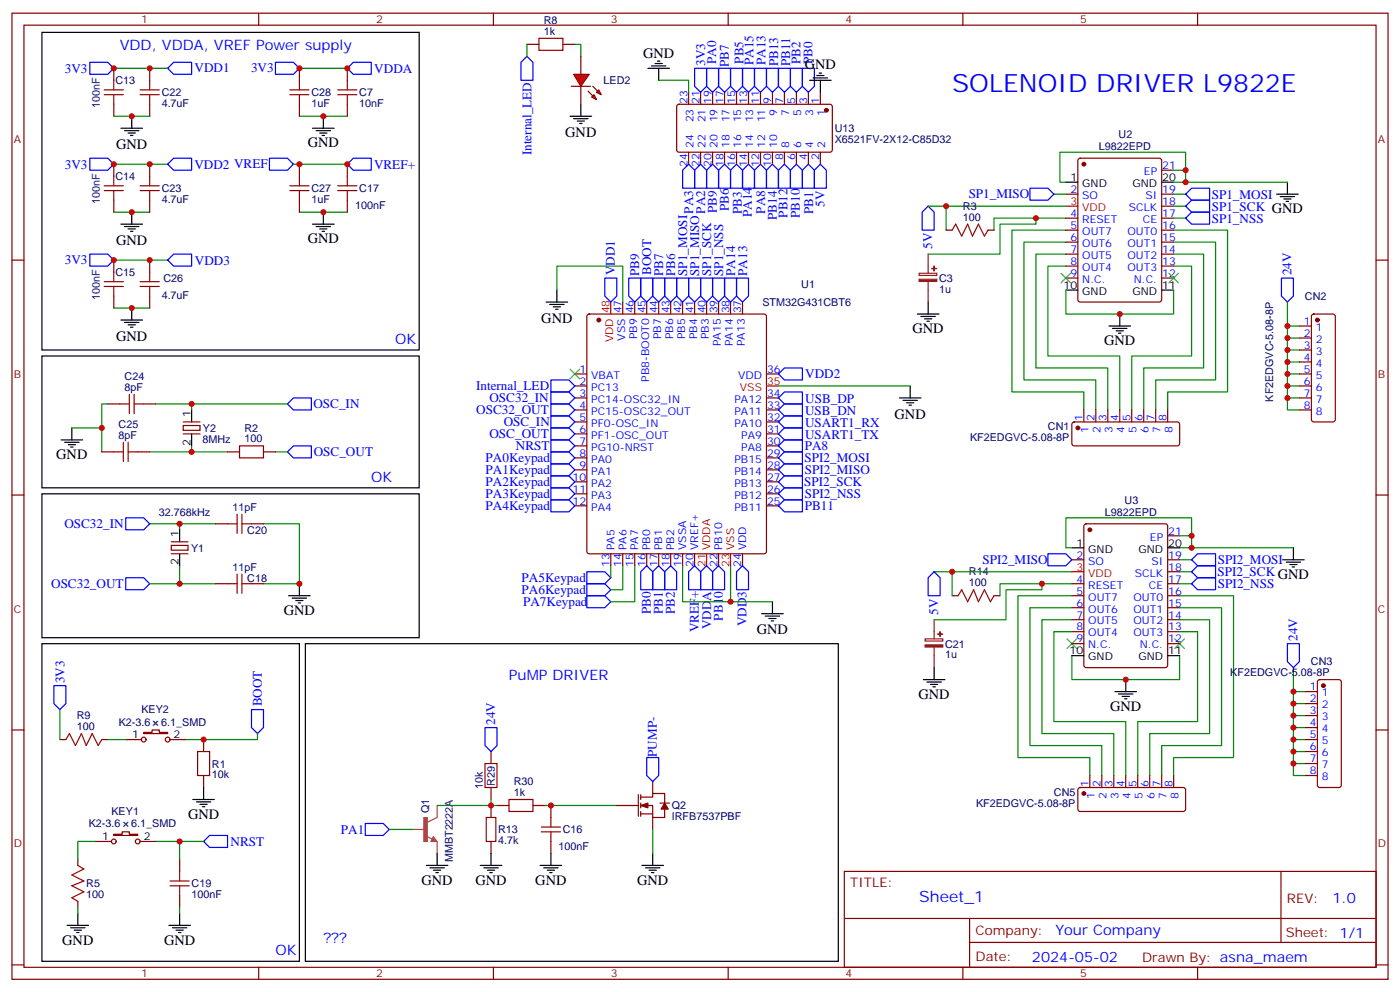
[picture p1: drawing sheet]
<svg xmlns="http://www.w3.org/2000/svg" width="412mm" height="292mm" viewBox="0 0 412 292" stroke-linecap="round" stroke-linejoin="round" font-family="sans-serif">
<g fill="none" stroke="#870000" stroke-width=".35">
<path d="M3.5 3.9h405.4v284.3h-405.4zM7.1 7.4h398.2v277.3h-398.2zM76.2 3.9v3.5M145.3 3.9v3.5M214.5 3.9v3.5M283.6 3.9v3.5M352.8 3.9v3.5M3.5 76.6h3.6M405.3 76.6h3.6M173.1 92.6l.5-.2h51.5l.5 .2 .2 .5v69.2l-.3 .5-.4 .2h-51.5l-.5-.3-.2-.4v-69.2zM183.4 88.9v3.5M187 88.9v3.5"/>
<path d="M190.5 88.9v3.5M194 88.9v3.5M197.6 88.9v3.5M201.1 88.9v3.5M204.6 88.9v3.5M208.1 88.9v3.5M211.7 88.9v3.5M215.2 88.9v3.5M218.7 88.9v3.5M169.3 110.1h3.6M169.3 113.6h3.6M169.3 117.1h3.6"/>
<path d="M225.8 110.1h3.5M225.8 117.1h3.5M169.3 120.6h3.6M169.3 124.2h3.6M169.3 127.7h3.6M169.3 131.2h3.6M169.3 134.8h3.6M169.3 138.3h3.6M225.8 120.6h3.5M225.8 124.2h3.5M225.8 127.7h3.5M225.8 131.2h3.5"/>
<path d="M225.8 134.8h3.5M225.8 138.3h3.5M3.5 145.7h3.6M169.3 141.8h3.6M169.3 145.3h3.6M169.3 148.9h3.6M225.8 141.8h3.5M225.8 145.3h3.5M225.8 148.9h3.5M405.3 145.7h3.6M179.9 163v3.5M183.4 163v3.5"/>
<path d="M187 163v3.5M190.5 163v3.5M194 163v3.5M197.6 163v3.5M201.1 163v3.5M204.6 163v3.5M211.7 163v3.5M218.7 163v3.5M3.5 214.8h3.6M60 217.7v3.5M405.3 214.8h3.6M60 228.2v3.6"/>
<path d="M52.9 252.9v3.6M248.7 256.5h156.6v28.2h-156.6zM377.3 256.5v20.9M52.9 263.5v3.6M248.7 270.3h156.5M285.6 277.4h119.6M285.6 270.3v14.1M3.5 284h3.6M76.2 284.7v3.5M145.3 284.7v3.5M214.5 284.7v3.5M283.6 284.7v3.5"/>
<path d="M352.8 284.7v3.5M405.3 284h3.6"/>
</g>
<circle cx="176.4" cy="94.2" r=".53" fill="#870000" stroke="#870000" stroke-width=".35"/>
<path d="M179.9 88.9v3.5M225.8 113.6h3.5M208.1 163v3.5M215.2 163v3.5" fill="none" stroke="#f00" stroke-width=".35"/>
<path d="M178.2 81.8h3.5v5.3l-1.8 1.8-1.7-1.8zM15.9 201.8h3.5v5.3l-1.8 1.7-1.7-1.7zM74.1 208.8h3.5v5.3l-1.8 1.8-1.7-1.8zM61.7 245.9h5.3v3.5h-5.3l-1.7-1.8z" fill="none" stroke="#00f" stroke-width=".35"/>
<g fill="none" stroke="#000" stroke-width=".35">
<path d="M92.1 66h6.3M93.1 66.7h4.3M94.2 67.4h2.1M94.9 68.1h.7M95.2 62.4v3.6M56.8 235.3h6.3M57.9 236h4.2M58.9 236.7h2.1M59.6 237.4h.7M60 231.8v3.5M19.8 272.3h6.3M20.8 273h4.2"/>
<path d="M21.9 273.8h2.1M22.6 274.5h.7M22.9 268.8v3.5M49.7 272.3h6.4M50.8 273h4.2M51.9 273.8h2.1M52.6 274.5h.7M52.9 268.8v3.5"/>
</g>
<path d="M88.2 48.3h14.1M45.9 247.6h7v5.3M52.9 267.1v1.7" fill="none" stroke="#008700" stroke-width=".35"/>
<path d="M58.2 221.2h3.5v7h-3.5zM50.1 259.3h5.6M52.9 256.5v2.8M50.1 260.7h5.6M52.9 260.7v2.8" fill="none" stroke="#a10000" stroke-width=".35"/>
<g fill="#f00" stroke="#870000" stroke-width=".35">
<path d="M169 21.9h4.6l-2.5 3.5z"/>
<path d="M168.3 25.4h5.6z"/>
</g>
<g fill="#870000" stroke="#870000" stroke-width=".35">
<path d="M174.6 25.4l1.4 1.4z"/>
<path d="M173.2 26.8l1.4 1.4z"/>
</g>
<g fill="#f00" stroke="#870000" stroke-width=".35">
<path d="M175.7 27.2l.7-.7 .7 1.4z"/>
<path d="M175 27.9l.7 1.4-1.4-.7z"/>
</g>
<g fill="none" stroke="#870000" stroke-width=".35">
<path d="M155.2 13.1h3.5M165.8 13.1h3.5M171.1 16.6v5.3M33.5 20.1v3.5M33.5 30.7v3.5M44.1 20.1v3.5M44.1 30.7v3.5M88.2 20.1v3.5M88.2 30.7v3.5M102.3 20.1v3.5M102.3 30.7v3.5M171.1 25.4v5.3"/>
<path d="M199.6 30.9l.4-.2h44.7l.5 .7-.1 13-.6 .4-44.7-.1-.5-.6v-12.7zM202.8 27.2v3.5M206.4 27.2v3.5M209.9 27.2v3.5M213.4 27.2v3.5M217 27.2v3.5M220.5 27.2v3.5M224 27.2v3.5M227.5 27.2v3.5M231.1 27.2v3.5M234.6 27.2v3.5M238.1 27.2v3.5"/>
<path d="M241.7 27.2v3.5M33.5 48.3v3.6M33.5 58.9v3.5M44.1 48.3v3.6M44.1 58.9v3.5M88.2 48.3v3.6M88.2 58.9v3.5M102.3 48.3v3.6M102.3 58.9v3.5M202.8 44.8v3.5M206.4 44.8v3.5M209.9 44.8v3.5"/>
<path d="M213.4 44.8v3.5M217 44.8v3.5M220.5 44.8v3.5M224 44.8v3.5M227.5 44.8v3.5M231.1 44.8v3.5M234.6 44.8v3.5M238.1 44.8v3.5M241.7 44.8v3.5M314 57.1h3.5M317.7 46.8l.5-.2h23.3l.6 .4 .1 41.2-.5 .6-23.5 .1-.6-.5-.1-41.1zM342.2 57.1h3.5"/>
<path d="M342.2 50.1h3.5M33.5 76.6v3.5M44.1 76.6v3.5M278.7 67.7h1.8M291 67.7h1.8M314 64.2h3.5M314 67.7h3.5M314 71.3h3.5M314 74.8h3.5M314 78.3h3.5M342.2 64.2h3.5M342.2 67.7h3.5"/>
<path d="M342.2 71.3h3.5M342.2 74.8h3.5M342.2 78.3h3.5M342.2 60.7h3.5M33.5 87.1v3.6M44.1 87.1v3.6M314 81.8h3.5M342.2 81.8h3.5M382.8 96h3.5M382.8 99.5h3.5M386.5 92.6l.5-.2h5.6l.5 .2 .2 .5v30.4l-.2 .5-.5 .2h-5.6l-.5-.3-.2-.4v-30.4zM31.7 118.9h3.6"/>
<path d="M42.3 118.9h3.6M382.8 103h3.5M382.8 106.5h3.5M382.8 110.1h3.5M382.8 113.6h3.5M382.8 117.1h3.5M30 133h3.5M40.6 133h3.5M54 125.2h4.9v1.4h-4.9zM67 133h3.6M77.6 133h3.5M316 124.4l.4-.2h30.4l.5 .2 .2 .5v5.6l-.2 .5-.5 .2h-30.4l-.5-.2-.2-.5v-5.6z"/>
<path d="M319.3 120.6v3.6M322.8 120.6v3.6M326.3 120.6v3.6M329.8 120.6v3.6M333.4 120.6v3.6M336.9 120.6v3.6M340.4 120.6v3.6M344 120.6v3.6M382.8 120.6h3.5M63.5 154.2h3.5M74.1 154.2h3.5M319.5 154.4l.5-.2h23.3l.6 .4 .1 41.2-.5 .6-23.5 .1-.7-.5v-41.1z"/>
<path d="M344 157.7h3.5M50.4 160.5h5v1.4h-5zM63.5 171.8h3.5M74.1 171.8h3.5M280.5 175.3h1.7M292.8 175.3h1.8M315.7 171.8h3.6M315.7 175.3h3.6M315.7 164.7h3.6M315.7 178.9h3.6M344 171.8h3.5M344 175.3h3.5"/>
<path d="M344 164.7h3.5M344 178.9h3.5M344 168.3h3.5M315.7 182.4h3.6M315.7 185.9h3.6M315.7 189.4h3.6M344 182.4h3.5M344 185.9h3.5M344 189.4h3.5M17.6 217.7h1.8M30 217.7h1.7M37 217.7h4.6"/>
<path d="M42.3 215.5h2.5v-.7h2.1v.7h2.5v.4h-7.1zM50.1 217.7h4.6M384.5 217.7h3.6M384.5 203.6h3.6M384.5 207.1h3.6M384.5 210.6h3.6M384.5 214.1h3.6M388.3 200.2l.5-.2h5.6l.5 .2 .2 .5v30.4l-.2 .5-.5 .2h-5.6l-.5-.3-.2-.4v-30.4zM144.6 221.2v3.5M144.6 231.8v3.5M144.6 237.1v3.5M146.4 237.1h3.5"/>
<path d="M157 237.1h3.5M162.3 237.1v3.5M181.7 237.1h6.3M188 233.9v6.3M188.7 237.1h3.6v3.5h3.5v-2.5M188.7 234.6h3.6v-1.1h3.5v2.9M188.7 233.9v1.4M188.7 236.4v1.4M188.7 238.8v1.4M188.7 239.5h3.6M192.3 230v3.5M194.4 236.4h2.8"/>
<path d="M317.7 232l.5-.2h30.3l.5 .2 .2 .5v5.6l-.2 .5-.5 .2h-30.3l-.5-.2-.2-.5v-5.6zM321 228.2v3.6M324.6 228.2v3.6M328.1 228.2v3.6M331.6 228.2v3.6M335.1 228.2v3.6M338.7 228.2v3.6M342.2 228.2v3.6M345.7 228.2v3.6M384.5 221.2h3.6M384.5 224.7h3.6M384.5 228.2h3.6"/>
<path d="M22.9 252.9v1.8M28.2 247.6h4.6M33.5 245.5h2.5v-.7h2.1v.7h2.5v.4h-7.1zM41.3 247.6h4.6M144.6 247.6v3.6M162.3 247.6v3.6M192.3 240.6v3.5M22.9 265.3v1.8"/>
<circle cx="42.3" cy="217.7" r=".71"/>
<circle cx="49.4" cy="217.7" r=".71"/>
<circle cx="33.5" cy="247.6" r=".71"/>
<circle cx="40.6" cy="247.6" r=".71"/>
</g>
<g fill="none" stroke="#00f" stroke-width=".35">
<path d="M26.5 18.3h5.2l1.8 1.8-1.8 1.8h-5.2zM81.1 18.3h5.3l1.8 1.8-1.8 1.8h-5.3zM155.2 16.6l1.8 1.7v5.3h-3.5v-5.3zM49.4 20.1l1.8-1.8h5.2v3.6h-5.2zM102.3 20.1l1.8-1.8h5.3v3.6h-5.3zM204.6 20.1h3.5v5.3l-1.7 1.8-1.8-1.8zM208.1 20.1h3.6v5.3l-1.8 1.8-1.8-1.8zM211.7 20.1h3.5v5.3l-1.8 1.8-1.7-1.8zM215.2 20.1h3.5v5.3l-1.7 1.8-1.8-1.8zM218.7 20.1h3.5v5.3l-1.7 1.8-1.8-1.8zM222.2 20.1h3.6v5.3l-1.8 1.8-1.8-1.8zM225.8 20.1h3.5v5.3l-1.8 1.8-1.7-1.8z"/>
<path d="M229.3 20.1h3.5v5.3l-1.7 1.8-1.8-1.8zM232.8 20.1h3.6v5.3l-1.8 1.8-1.8-1.8zM236.4 20.1h3.5v5.3l-1.8 1.8-1.7-1.8zM26.5 46.6h5.2l1.8 1.7-1.8 1.8h-5.2zM49.4 48.3l1.8-1.7h5.2v3.5h-5.2zM79.4 46.6h5.3l1.7 1.7-1.7 1.8h-5.3zM102.3 48.3l1.8-1.7h5.3v3.5h-5.3zM202.8 48.3l1.8 1.8v5.3h-3.5v-5.3zM206.4 48.3l1.7 1.8v5.3h-3.5v-5.3zM208.1 50.1l1.8-1.8 1.8 1.8v5.3h-3.6zM213.4 48.3l1.8 1.8v5.3h-3.5v-5.3zM217 48.3l1.7 1.8v5.3h-3.5v-5.3z"/>
<path d="M220.5 48.3l1.7 1.8v5.3h-3.5v-5.3zM224 48.3l1.8 1.8v5.3h-3.6v-5.3zM227.5 48.3l1.8 1.8v5.3h-3.5v-5.3zM231.1 48.3l1.7 1.8v5.3h-3.5v-5.3zM234.6 48.3l1.8 1.8v5.3h-3.6v-5.3zM238.1 48.3l1.8 1.8v5.3h-3.5v-5.3zM241.7 48.3l1.7 1.8v5.3h-3.5v-5.3zM303.4 55.4h5.3l1.7 1.7-1.7 1.8h-5.3zM349.2 57.1l1.8-1.7h5.3v3.5h-5.3zM26.5 74.8h5.2l1.8 1.8-1.8 1.7h-5.2zM49.4 76.6l1.8-1.8h5.2v3.5h-5.2zM273.4 60.7l1.8 1.7v5.3h-3.6v-5.3z"/>
<path d="M349.2 64.2l1.8-1.8h5.3v3.6h-5.3zM349.2 60.7l1.8-1.8h5.3v3.5h-5.3zM185.2 81.8h3.5v5.3l-1.7 1.8-1.8-1.8zM188.7 81.8h3.6v5.3l-1.8 1.8-1.8-1.8zM192.3 81.8h3.5v5.3l-1.8 1.8-1.7-1.8zM195.8 81.8h3.5v5.3l-1.7 1.8-1.8-1.8zM199.3 81.8h3.5v5.3l-1.7 1.8-1.8-1.8zM202.8 81.8h3.6v5.3l-1.8 1.8-1.8-1.8zM206.4 81.8h3.5v5.3l-1.8 1.8-1.7-1.8zM209.9 81.8h3.5v5.3l-1.7 1.8-1.8-1.8zM213.4 81.8h3.6v5.3l-1.8 1.8-1.8-1.8zM217 81.8h3.5v5.3l-1.8 1.8-1.7-1.8z"/>
<path d="M377.5 81.8h3.5v5.3l-1.8 1.8-1.7-1.8zM84.7 118.9l1.7-1.8h5.3v3.5h-5.3zM162.3 118.9h5.3l1.7 1.7-1.7 1.8h-5.3zM162.3 115.4h5.3l1.7 1.7-1.7 1.8h-5.3zM162.3 111.8h5.3l1.7 1.8-1.7 1.8h-5.3zM229.3 117.1l1.8-1.7h5.3v3.5h-5.3zM229.3 110.1l1.8-1.8h5.3v3.5h-5.3zM84.7 133l1.7-1.8h5.3v3.6h-5.3zM162.3 125.9h5.3l1.7 1.8-1.7 1.8h-5.3zM162.3 122.4h5.3l1.7 1.8-1.7 1.7h-5.3zM162.3 129.5h5.3l1.7 1.7-1.7 1.8h-5.3zM162.3 133h5.3l1.7 1.8-1.7 1.7h-5.3z"/>
<path d="M162.3 136.5h5.3l1.7 1.8-1.7 1.8h-5.3zM229.3 120.6l1.8-1.7h5.3v3.5h-5.3zM229.3 134.8l1.8-1.8h5.3v3.5h-5.3zM229.3 138.3l1.8-1.8h5.3v3.6h-5.3zM229.3 131.2l1.8-1.7h5.3v3.5h-5.3zM231.1 125.9h5.3v3.6h-5.3l-1.8-1.8zM231.1 122.4h5.3v3.5h-5.3l-1.8-1.7zM37 152.4h5.3l1.8 1.8-1.8 1.7h-5.3zM162.3 147.1h5.3l1.7 1.8-1.7 1.7h-5.3zM162.3 140.1h5.3l1.7 1.7-1.7 1.8h-5.3zM162.3 143.6h5.3l1.7 1.7-1.7 1.8h-5.3zM229.3 141.8l1.8-1.7h5.3v3.5h-5.3z"/>
<path d="M229.3 145.3l1.8-1.7h5.3v3.5h-5.3zM229.3 148.9l1.8-1.8h5.3v3.5h-5.3zM37 170h5.3l1.8 1.8-1.8 1.8h-5.3zM172.9 168.3h5.3l1.7 1.7-1.7 1.8h-5.3zM172.9 175.3h5.3l1.7 1.8-1.7 1.8h-5.3zM172.9 171.8h5.3l1.7 1.8-1.7 1.7h-5.3zM190.5 166.5l1.8 1.8v5.3h-3.6v-5.3zM194 166.5l1.8 1.8v5.3h-3.5v-5.3zM197.6 166.5l1.7 1.8v5.3h-3.5v-5.3zM204.6 166.5l1.8 1.8v5.3h-3.6v-5.3zM208.1 166.5l1.8 1.8v5.3h-3.5v-5.3zM211.7 166.5l1.7 1.8v5.3h-3.5v-5.3z"/>
<path d="M218.7 166.5l1.8 1.8v5.3h-3.5v-5.3zM275.2 168.3l1.7 1.7v5.3h-3.5v-5.3zM308.7 163h5.3l1.7 1.7-1.7 1.8h-5.3zM351 164.7l1.8-1.7h5.3v3.5h-5.3zM351 168.3l1.8-1.8h5.3v3.5h-5.3zM351 171.8l1.8-1.8h5.3v3.6h-5.3zM379.2 189.4h3.6v5.3l-1.8 1.8-1.8-1.8zM142.9 214.1h3.5v5.3l-1.8 1.8-1.7-1.8zM190.5 223h3.5v5.2l-1.7 1.8-1.8-1.8zM107.6 242.4h5.3l1.8 1.7-1.8 1.8h-5.3z"/>
</g>
<g fill="none" stroke="#a10000" stroke-width=".35">
<path d="M158.7 11.3h7.1v3.5h-7.1zM30.7 27.9h5.6M30.7 26.5h5.6M33.5 23.6v2.9M33.5 27.9v2.8M41.3 27.9h5.6M41.3 26.5h5.6M44.1 23.6v2.9M44.1 27.9v2.8M85.4 27.9h5.6M85.4 26.5h5.6M88.2 23.6v2.9"/>
<path d="M88.2 27.9v2.8M99.5 27.9h5.6M99.5 26.5h5.6M102.3 23.6v2.9M102.3 27.9v2.8M30.7 54.7h5.6M30.7 56.1h5.6M33.5 51.9v2.8M33.5 56.1v2.8M41.3 54.7h5.6M41.3 56.1h5.6M44.1 51.9v2.8"/>
<path d="M44.1 56.1v2.8M85.4 54.7h5.6M85.4 56.1h5.6M88.2 51.9v2.8M88.2 56.1v2.8M99.5 54.7h5.6M99.5 56.1h5.6M102.3 51.9v2.8M102.3 56.1v2.8M280.5 67.7l1-1.7 1.8 3.5 1.7-3.5 1.5 3.5 1.7-3.5 1.8 3.5 1-1.8M30.7 82.9h5.6M30.7 84.3h5.6"/>
<path d="M33.5 80.1v2.8M33.5 84.3v2.8M41.3 82.9h5.6M41.3 84.3h5.6M44.1 80.1v2.8M44.1 84.3v2.8M35.3 118.9h2.8M38.1 116.1v5.6M39.5 118.9h2.8M39.5 116.1v5.6M33.5 133h2.8M36.3 130.2v5.6"/>
<path d="M37.7 133h2.9M37.7 130.2v5.6M70.6 131.2h7v3.6h-7zM67 154.2h2.8M69.8 151.3v5.7M71.3 151.3v5.7M71.3 154.2h2.8M67 171.8h2.8M69.8 169v5.6M71.3 171.8h2.8M71.3 169v5.6M282.2 175.3l1.1-1.7 1.7 3.5 1.8-3.5 1.4 3.5 1.8-3.5 1.7 3.5 1.1-1.8"/>
<path d="M19.4 217.7l1.1-1.8 1.7 3.5 1.8-3.5 1.4 3.5 1.8-3.5 1.7 3.5 1.1-1.7M142.9 224.7h3.5v7.1h-3.5zM149.9 235.3h7.1v3.5h-7.1zM22.9 254.7l1.8 1.1-3.5 1.7 3.5 1.8-3.5 1.4 3.5 1.8-3.5 1.7 1.7 1.1M143.2 240.6h2.8v7h-2.8zM159.5 243.4h5.6M159.5 244.8h5.6M162.3 240.6v2.8M162.3 244.8v2.8"/>
</g>
<g fill="none" stroke="#008700" stroke-width=".35">
<path d="M155.2 13.1v3.5M169.3 13.1h1.8v3.5M33.5 20.1h15.9M33.5 34.2h10.6M88.2 20.1h14.1M88.2 34.2h14.1M194 23.6h8.8v3.6M33.5 48.3h15.9M86.4 48.3h1.8M310.4 57.1h3.6M314 53.6h-1.8v-8.8h37v8.8M345.7 53.6h33.5"/>
<path d="M345.7 57.1h3.5M345.7 50.1h3.5M33.5 62.4h10.6M33.5 76.6h15.9M88.2 62.4h14.1M273.4 60.7h40.6M278.7 60.7v7M292.8 67.7v-3.5h12.4v1.8h-10.6v8.8h-21.2M305.2 64.2h8.8M314 67.7h-15.9v47.7h21.2v5.2M314 71.3h-12.4v40.5h21.2v8.8M314 74.8h-8.8v33.5h21.1v12.3"/>
<path d="M314 78.3h-5.3v26.5h21.1v15.8M345.7 67.7h15.9v47.7h-17.6v5.2M345.7 71.3h12.4v40.5h-17.7v8.8M345.7 74.8h8.8v33.5h-17.6v12.3M345.7 78.3h5.3v26.5h-17.6v15.8M345.7 64.2h3.5M345.7 60.7h3.5M33.5 90.7h10.6M164 85.4v-7.1h19.4v10.6M314 85.4v7h31.7v-7M379.2 99.5h3.6M379.2 88.9v7.1"/>
<path d="M382.8 96h-3.6v24.6h3.6M31.7 118.9h-1.7v7h-8.8M45.9 118.9h38.8M56.4 118.9v1.7M229.3 113.6h38.8M379.2 117.1h3.6M379.2 113.6h3.6M379.2 110.1h3.6M379.2 106.5h3.6M379.2 103h3.6M30 125.9v7.1M44.1 133h22.9"/>
<path d="M56.4 131.2v1.8M81.1 133h3.6M44.1 154.2h8.8M63.5 154.2h-10.6v1.7M77.6 154.2h10.6v17.6h-10.6M347.5 157.7h3.5M44.1 171.8h8.8M52.9 166.5v5.3h10.6M179.9 166.5v3.5M183.4 166.5v7.1h-3.5M187 166.5v10.6h-7.1M201.1 166.5v10.6h14.1v-10.6"/>
<path d="M215.2 177.1h12.3M275.2 168.3h40.5M280.5 168.3v7M294.6 175.3v-3.5h12.3v1.8h-10.6v8.8h-21.1M306.9 171.8h8.8M315.7 161.2h-1.7v-8.8h37v8.8M315.7 178.9h-12.3v40.5h21.2v8.8M315.7 175.3h-15.8v47.7h21.1v5.2M347.5 178.9h12.3v40.5h-17.6v8.8M347.5 175.3h15.9v47.7h-17.7v5.2M347.5 171.8h3.5M347.5 168.3h3.5"/>
<path d="M347.5 164.7h3.5M347.5 161.2h33.5M315.7 193v7h31.8v-7M315.7 185.9h-5.3v26.5h21.2v15.8M315.7 182.4h-8.8v33.5h21.2v12.3M347.5 185.9h5.3v26.5h-17.7v15.8M347.5 182.4h8.8v33.5h-17.6v12.3M381 196.5v7.1M17.6 208.8v8.9M31.7 217.7h5.3M75.8 215.9v1.8h-21.1M381 207.1h3.5"/>
<path d="M381 210.6h3.5M381 214.1h3.5M381 217.7h3.5M384.5 203.6h-3.5v24.6h3.5M144.6 235.3v1.8h-15.8M144.6 237.1h1.8M160.5 237.1h21.2M381 221.2h3.5M381 224.7h3.5M28.2 247.6h-5.3v5.3M52.9 247.6h7.1M114.7 244.1h7"/>
<path d="M192.3 244.1v7.1M22.9 267.1v1.7"/>
</g>
<g fill="none" stroke="#000" stroke-width=".35">
<path d="M12.3 9.5h111.2v93.5h-111.2zM191.9 19.4h4.2M193 18.7h2.1M193.7 18h.7M35.6 37.7h6.4M36.7 38.5h4.2M37.7 39.2h2.2M38.5 39.9h.7M38.8 34.2v3.5M92.1 37.7h6.3M93.1 38.5h4.3M94.2 39.2h2.1"/>
<path d="M94.9 39.9h.7M95.2 34.2v3.5M167.9 34.2h6.4M169 34.9h4.2M170 35.6h2.2M170.7 36.3h.7M171.1 30.7v3.5M190.9 20.1h6.3M194 20.1v3.5M238.5 23.6h6.3M239.5 22.9h4.3M240.6 22.2h2.1"/>
<path d="M241.3 21.5h.7M241.7 23.6v3.6M314 53.6h3.5M342.2 53.6h3.5M376.1 57.1h6.3M377.1 57.9h4.3M378.2 58.6h2.1M378.9 59.3h.7M379.2 53.6v3.5M35.6 66h6.4M36.7 66.7h4.2M37.7 67.4h2.2"/>
<path d="M38.5 68.1h.7M38.8 62.4v3.6M35.6 94.2h6.4M36.7 94.9h4.2M37.7 95.6h2.2M38.5 96.3h.7M38.8 90.7v3.5M160.9 88.9h6.3M161.9 89.6h4.3M163 90.3h2.1M163.7 91h.7M164 85.4v3.5"/>
<path d="M270.2 92.4h6.4M271.3 93.1h4.2M272.3 93.8h2.2M273 94.5h.8M273.4 88.9v3.5M314 85.4h3.5M326.7 96h6.3M327.7 96.7h4.3M328.8 97.4h2.1M329.5 98.1h.7M329.8 92.4v3.6M342.2 85.4h3.5"/>
<path d="M12.3 104.8h111.2v38.8h-111.2zM264.9 117.1h6.4M266 117.8h4.2M267.1 118.5h2.1M267.8 119.2h.7M268.1 113.6v3.5M18 129.5h6.3M19 130.2h4.3M20.1 130.9h2.1M20.8 131.6h.7M21.2 125.9v3.6M56.4 120.6v3.6"/>
<path d="M56.4 127.7v3.5M12.3 145.3h111.2v42.4h-111.2zM52.9 155.9v3.6M52.9 163v3.5M85 175.3h6.4M86.1 176h4.2M87.1 176.7h2.2M87.8 177.4h.7M88.2 171.8v3.5M227.5 177.1v3.5M315.7 161.2h3.6M344 161.2h3.5"/>
<path d="M377.8 164.7h6.4M378.9 165.5h4.2M379.9 166.2h2.2M380.6 166.9h.8M381 161.2v3.5M12.3 189.4h75.9v93.5h-75.9zM90 189.4h156.9v93.5h-156.9zM224.4 180.6h6.3M225.4 181.3h4.3M226.5 182h2.1M227.2 182.7h.7M275.2 196.5v3.5"/>
<path d="M315.7 193h3.6M344 193h3.5M272 200h6.3M273 200.7h4.3M274.1 201.4h2.1M274.8 202.1h.7M328.4 203.6h6.4M329.5 204.3h4.2M330.6 205h2.1M331.3 205.7h.7M331.6 200v3.6M125.6 254.7h6.3"/>
<path d="M126.6 255.4h4.3M127.7 256.1h2.1M128.4 256.8h.7M128.8 251.2v3.5M141.5 254.7h6.3M142.5 255.4h4.3M143.6 256.1h2.1M144.3 256.8h.7M144.6 251.2v3.5M159.1 254.7h6.4M160.2 255.4h4.2M161.2 256.1h2.1"/>
<path d="M161.9 256.8h.7M162.3 251.2v3.5M189.1 254.7h6.3M190.1 255.4h4.3M191.2 256.1h2.1M191.9 256.8h.7M192.3 251.2v3.5"/>
</g>
<path d="M312.6 80.4l2.8 2.9M315.4 80.4l-2.8 2.9M344.3 80.4l2.8 2.9M347.1 80.4l-2.8 2.9M167.9 108.7l2.8 2.8M170.7 108.7l-2.8 2.8M314.3 188l2.8 2.9M317.1 188l-2.8 2.9M346.1 188l2.8 2.9M348.9 188l-2.8 2.9" fill="none" stroke="#3c3" stroke-width=".35"/>
<g fill="#870000" stroke="#870000" stroke-width=".35">
<path d="M195.8 236.4l1 1.7h-2.1z"/>
<path d="M188.7 237.1l2.2-.7v1.4z"/>
<circle cx="319.3" cy="48.3" r=".53"/>
<circle cx="321" cy="155.9" r=".53"/>
<circle cx="317.5" cy="125.9" r=".53"/>
<circle cx="388.1" cy="94.2" r=".53"/>
<circle cx="319.3" cy="233.5" r=".53"/>
<circle cx="389.8" cy="201.8" r=".53"/>
<circle cx="243.4" cy="32.5" r=".53"/>
</g>
<path d="M314 60.7h3.5M315.7 168.3h3.6" fill="none" stroke="#f00" stroke-width=".35"/>
<path d="M273.4 74.8v5.6M270.8 80.4h5.1v.7h-5.1zM273.4 82.9v6M272.5 188h5.2v.7h-5.2zM275.2 182.4v5.6M275.2 190.5v6" fill="none" stroke="#8c2424" stroke-width=".35"/>
<g fill="#8c2424" stroke="#8c2424" stroke-width=".35">
<path d="M270.8 82.2h5.1v.6h-5.1z"/>
<path d="M274.5 79l1.4 .1z"/>
<path d="M275.1 78.3l.1 1.4z"/>
<path d="M272.5 189.8h5.2v.6h-5.2z"/>
<path d="M276.2 186.6l1.4 .1z"/>
<path d="M276.9 185.9v1.4z"/>
</g>
<path d="M54 124.2h4.9M54 127.7h4.9M50.4 159.5h5M50.4 163h5" fill="none" stroke="#871200" stroke-width=".35"/>
<path d="M128.8 237.1v3.4M121.7 244.1h3.5M125.6 246.1l1.7 .9M127.6 246.2l1.1 1.4h-1.8zM127.6 246.9l.2 .4h-.5l.3-.7 .8 .9h-1.1M128.7 240.6l-2.8 1.4M128.8 247.7v3.5" fill="none" stroke="#a64a4a" stroke-width=".35"/>
<path d="M124.8 240.6h1.1v7.1h-1.1z" fill="#a64a4a" stroke="#a64a4a" stroke-width=".29"/>
<g fill="#c00">
<circle cx="305.2" cy="64.2" r=".88"/>
<circle cx="278.7" cy="60.7" r=".88"/>
<circle cx="349.3" cy="53.6" r=".88"/>
<circle cx="329.8" cy="92.4" r=".88"/>
<circle cx="379.2" cy="113.6" r=".88"/>
<circle cx="379.2" cy="110.1" r=".88"/>
<circle cx="379.2" cy="106.5" r=".88"/>
<circle cx="379.2" cy="103" r=".88"/>
<circle cx="379.2" cy="99.5" r=".88"/>
<circle cx="379.2" cy="117.1" r=".88"/>
<circle cx="379.2" cy="96" r=".88"/>
<circle cx="52.9" cy="154.2" r=".88"/>
<circle cx="52.9" cy="247.6" r=".88"/>
<circle cx="60" cy="217.7" r=".88"/>
<circle cx="30" cy="125.9" r=".88"/>
<circle cx="56.4" cy="118.9" r=".88"/>
<circle cx="56.4" cy="133" r=".88"/>
<circle cx="52.9" cy="171.8" r=".88"/>
<circle cx="88.2" cy="171.8" r=".88"/>
<circle cx="381" cy="203.6" r=".88"/>
<circle cx="381" cy="224.7" r=".88"/>
<circle cx="381" cy="207.1" r=".88"/>
<circle cx="381" cy="210.6" r=".88"/>
<circle cx="381" cy="214.1" r=".88"/>
<circle cx="381" cy="217.7" r=".88"/>
<circle cx="381" cy="221.2" r=".88"/>
<circle cx="331.6" cy="200" r=".88"/>
<circle cx="351" cy="161.2" r=".88"/>
<circle cx="280.5" cy="168.3" r=".88"/>
<circle cx="306.9" cy="171.8" r=".88"/>
<circle cx="349.3" cy="50.1" r=".88"/>
<circle cx="351" cy="157.7" r=".88"/>
<circle cx="33.5" cy="20.1" r=".88"/>
<circle cx="38.8" cy="34.2" r=".88"/>
<circle cx="44.1" cy="20.1" r=".88"/>
<circle cx="44.1" cy="48.3" r=".88"/>
<circle cx="38.8" cy="62.4" r=".88"/>
<circle cx="33.5" cy="48.3" r=".88"/>
<circle cx="44.1" cy="76.6" r=".88"/>
<circle cx="38.8" cy="90.7" r=".88"/>
<circle cx="33.5" cy="76.6" r=".88"/>
<circle cx="95.3" cy="34.2" r=".88"/>
<circle cx="95.3" cy="62.4" r=".88"/>
<circle cx="88.2" cy="20.1" r=".88"/>
<circle cx="102.3" cy="20.1" r=".88"/>
<circle cx="102.3" cy="48.3" r=".88"/>
<circle cx="215.2" cy="177.1" r=".88"/>
<circle cx="144.6" cy="237.1" r=".88"/>
<circle cx="162.3" cy="237.1" r=".88"/>
<circle cx="88.2" cy="48.3" r=".88"/>
</g>
<text font-size="7.4" fill="#00f" x="280.5" y="27.2">SOLENOID DRIVER L9822E</text>
<text font-size="4.6" fill="#00f" x="270.8" y="265.5">Sheet_1</text>
<g font-size="4.2" fill="#00f">
<text x="35.3" y="14.8">VDD, VDDA, VREF Power supply</text>
<text x="116.4" y="101.2">OK</text>
<text x="109.4" y="141.8">OK</text>
<text x="149.9" y="200">PuMP DRIVER</text>
<text x="392.5" y="265.7">1.0</text>
<text x="310.9" y="275.3">Your Company</text>
<text x="81.1" y="281.2">OK</text>
<text x="95.2" y="277.6">???</text>
<text x="304" y="283.1">2024-05-02</text>
</g>
<g font-size="4.2">
<text x="189.4" y="16.9">GND</text>
<text x="237.1" y="20.4">GND</text>
<text x="166.5" y="40.3">GND</text>
<text x="34.2" y="43.8">GND</text>
<text x="90.7" y="43.4">GND</text>
<text x="90.7" y="71.6">GND</text>
<text x="34.2" y="72.1">GND</text>
<text x="159.5" y="95">GND</text>
<text x="34.2" y="100.3">GND</text>
<text x="268.8" y="98.1">GND</text>
<text x="325.3" y="101.6">GND</text>
<text x="263.5" y="123.2">GND</text>
<text x="16.6" y="135.1">GND</text>
<text x="83.6" y="181">GND</text>
<text x="223" y="186.7">GND</text>
<text x="270.6" y="205.7">GND</text>
<text x="327" y="209.2">GND</text>
<text x="55.4" y="240.9">GND</text>
<text x="124.2" y="260.3">GND</text>
<text x="140.1" y="260.3">GND</text>
<text x="157.7" y="260.3">GND</text>
<text x="187.7" y="260.3">GND</text>
<text x="18.3" y="278">GND</text>
<text x="48.3" y="278">GND</text>
</g>
<g font-size="3.9" fill="#00f">
<text x="19.1" y="21.4">3V3</text>
<text x="57.3" y="21.3">VDD1</text>
<text x="74" y="21.2">3V3</text>
<text x="110.3" y="21.4">VDDA</text>
<text x="207.7" y="19.4" transform="rotate(-90 207.7 19.4)">3V3</text>
<text x="211" y="18.9" transform="rotate(-90 211 18.9)">PA0</text>
<text x="214.7" y="19.7" transform="rotate(-90 214.7 19.7)">PB7</text>
<text x="219" y="18.8" transform="rotate(-90 219 18.8)">PB5</text>
<text x="221.9" y="19.2" transform="rotate(-90 221.9 19.2)">PA15</text>
<text x="225.5" y="19.2" transform="rotate(-90 225.5 19.2)">PA13</text>
<text x="229.2" y="19.5" transform="rotate(-90 229.2 19.5)">PB13</text>
<text x="232.7" y="19.5" transform="rotate(-90 232.7 19.5)">PB11</text>
<text x="235.8" y="18.9" transform="rotate(-90 235.8 18.9)">PB2</text>
<text x="239.4" y="18.9" transform="rotate(-90 239.4 18.9)">PB0</text>
<text x="156.6" y="45.7" transform="rotate(-90 156.6 45.7)">Internal_LED</text>
<text x="19.1" y="49.6">3V3</text>
<text x="57.3" y="49.6">VDD2 VREF</text>
<text x="110.2" y="49.6">VREF+</text>
<text x="285.3" y="58.3">SP1_MISO</text>
<text x="356.9" y="58.5">SP1_MOSI</text>
<text x="204.2" y="62.9" transform="rotate(-90 204.2 62.9)">PA3</text>
<text x="207.7" y="62.9" transform="rotate(-90 207.7 62.9)">PA2</text>
<text x="211.2" y="62.7" transform="rotate(-90 211.2 62.7)">PB9</text>
<text x="214.7" y="62.2" transform="rotate(-90 214.7 62.2)">PB6</text>
<text x="218.6" y="63" transform="rotate(-90 218.6 63)">PB3</text>
<text x="221.5" y="64" transform="rotate(-90 221.5 64)">PA14</text>
<text x="225.4" y="62.9" transform="rotate(-90 225.4 62.9)">PA8</text>
<text x="228.8" y="64.7" transform="rotate(-90 228.8 64.7)">PB14</text>
<text x="232" y="64.1" transform="rotate(-90 232 64.1)">PB12</text>
<text x="235.6" y="64.2" transform="rotate(-90 235.6 64.2)">PB10</text>
<text x="239.5" y="63" transform="rotate(-90 239.5 63)">PB1</text>
<text x="242.9" y="60.9" transform="rotate(-90 242.9 60.9)">5V</text>
<text x="356.9" y="65.5">SP1_NSS</text>
<text x="356.9" y="62">SP1_SCK GND</text>
<text x="19.1" y="77.8">3V3</text>
<text x="57.4" y="77.9">VDD3</text>
<text x="274.6" y="73.3" transform="rotate(-90 274.6 73.3)">5V</text>
<text x="181.1" y="81" transform="rotate(-90 181.1 81)">VDD1</text>
<text x="188.3" y="81.2" transform="rotate(-90 188.3 81.2)">PB9</text>
<text x="191.8" y="80.9" transform="rotate(-90 191.8 80.9)">BOOT</text>
<text x="195.4" y="81.2" transform="rotate(-90 195.4 81.2)">PB7</text>
<text x="198.9" y="81.2" transform="rotate(-90 198.9 81.2)">PB6</text>
<text x="202.4" y="81.2" transform="rotate(-90 202.4 81.2)">SP1_MOSI</text>
<text x="206" y="81.2" transform="rotate(-90 206 81.2)">SP1_MISO</text>
<text x="209.5" y="81.2" transform="rotate(-90 209.5 81.2)">SP1_SCK</text>
<text x="213" y="81.2" transform="rotate(-90 213 81.2)">SP1_NSS</text>
<text x="216.5" y="81.2" transform="rotate(-90 216.5 81.2)">PA14</text>
<text x="220.1" y="81.2" transform="rotate(-90 220.1 81.2)">PA13</text>
<text x="380.4" y="81" transform="rotate(-90 380.4 81)">24V</text>
<text x="237.2" y="111.4">VDD2</text>
<text x="140.2" y="114.9">Internal_LED</text>
<text x="144.2" y="118.4">OSC32_IN</text>
<text x="237.2" y="118.5">USB_DP</text>
<text x="92.3" y="120.1">OSC_IN</text>
<text x="140.3" y="121.9">OSC32_OUT</text>
<text x="148.4" y="125.4">OSC_IN</text>
<text x="237.1" y="125.6">USART1_RX</text>
<text x="237.2" y="122">USB_DN</text>
<text x="144.2" y="129">OSC_OUT</text>
<text x="237.1" y="129.1">USART1_TX</text>
<text x="92.4" y="134.3">OSC_OUT</text>
<text x="143.1" y="136">PA0Keypad</text>
<text x="152" y="132.5">NRST</text>
<text x="237" y="136.1">SPI2_MOSI</text>
<text x="237.1" y="132.5">PA8</text>
<text x="143.1" y="139.6">PA1Keypad</text>
<text x="143.1" y="143.1">PA2Keypad</text>
<text x="236.9" y="143.2">SPI2_SCK</text>
<text x="237" y="139.6">SPI2_MISO</text>
<text x="143.1" y="146.6">PA3Keypad</text>
<text x="237.1" y="146.7">SPI2_NSS</text>
<text x="19" y="155.4">OSC32_IN</text>
<text x="143.1" y="150.1">PA4Keypad</text>
<text x="237.1" y="150.1">PB11</text>
<text x="289.4" y="165.9">SPI2_MISO</text>
<text x="358.7" y="166.1">SPI2_MOSI</text>
<text x="15.1" y="173.1">OSC32_OUT</text>
<text x="153.6" y="171.3">PA5Keypad</text>
<text x="358.6" y="169.6">SPI2_SCK GND</text>
<text x="358.8" y="173.2">SPI2_NSS</text>
<text x="153.6" y="174.8">PA6Keypad</text>
<text x="154.1" y="178.4">PA7Keypad</text>
<text x="191.8" y="180.8" transform="rotate(-90 191.8 180.8)">PB0</text>
<text x="195.3" y="180.8" transform="rotate(-90 195.3 180.8)">PB1</text>
<text x="198.8" y="180.8" transform="rotate(-90 198.8 180.8)">PB2</text>
<text x="209.4" y="185.2" transform="rotate(-90 209.4 185.2)">VDDA</text>
<text x="212.9" y="182.6" transform="rotate(-90 212.9 182.6)">PB10</text>
<text x="219.9" y="184.3" transform="rotate(-90 219.9 184.3)">VDD3</text>
<text x="276.4" y="180.9" transform="rotate(-90 276.4 180.9)">5V</text>
<text x="205.9" y="186" transform="rotate(-90 205.9 186)">VREF+</text>
<text x="382.2" y="188.6" transform="rotate(-90 382.2 188.6)">24V</text>
<text x="19" y="201.1" transform="rotate(-90 19 201.1)">3V3</text>
<text x="77.2" y="207.9" transform="rotate(-90 77.2 207.9)">BOOT</text>
<text x="145.8" y="213.3" transform="rotate(-90 145.8 213.3)">24V</text>
<text x="193.5" y="222.8" transform="rotate(-90 193.5 222.8)">PUMP-</text>
<text x="100.4" y="245.4">PA1</text>
<text x="67.9" y="248.9">NRST</text>
</g>
<g font-size="3.9" fill="#800">
<text x="250.5" y="261.1">TITLE:</text>
<text x="379.1" y="265.7">REV:</text>
<text x="287.4" y="275.3">Company:</text>
<text x="378.7" y="275.9">Sheet: 1/1</text>
<text x="287.4" y="282.9">Date:</text>
<text x="336.4" y="283">Drawn By: asna_maem</text>
</g>
<g font-size="3.2" fill="#800">
<text x="41.6" y="6.9">1</text>
<text x="110.8" y="6.9">2</text>
<text x="179.9" y="6.9">3</text>
<text x="249.1" y="6.9">4</text>
<text x="318.2" y="6.9">5</text>
<text x="4.1" y="42">A</text>
<text x="405.9" y="42">A</text>
<text x="4.1" y="111.1">B</text>
<text x="405.9" y="111.1">B</text>
<text x="4.1" y="180.3">C</text>
<text x="405.9" y="180.3">C</text>
<text x="4.1" y="249.4">D</text>
<text x="405.9" y="249.4">D</text>
<text x="41.6" y="287.7">1</text>
<text x="110.8" y="287.7">2</text>
<text x="179.9" y="287.7">3</text>
<text x="249.1" y="287.7">4</text>
<text x="318.2" y="287.7">5</text>
</g>
<g font-size="3.2" fill="#000080">
<text x="160.2" y="10.2">1k</text>
<text x="160.2" y="7.1">R8</text>
<text x="34" y="24.8">C13</text>
<text x="47.6" y="28.3">C22</text>
<text x="91.7" y="28.3">C28</text>
<text x="105.8" y="28.3">C7</text>
<text x="177.8" y="24.8">LED2</text>
<text x="29.4" y="31.8" transform="rotate(-90 29.4 31.8)">100nF</text>
<text x="47.6" y="31.5">4.7uF</text>
<text x="91.7" y="31.5">1uF</text>
<text x="105.8" y="31.5">10nF</text>
<text x="245.9" y="38.9">U13</text>
<text x="329.5" y="40.7">U2</text>
<text x="245.9" y="42.1">X6521FV-2X12-C85D32</text>
<text x="323.7" y="44.2">L9822EPD</text>
<text x="34" y="53">C14</text>
<text x="47.6" y="59.7">4.7uF</text>
<text x="47.6" y="56.5">C23</text>
<text x="91.7" y="59.7">1uF</text>
<text x="91.7" y="56.6">C27</text>
<text x="105.8" y="56.5">C17</text>
<text x="29.4" y="60.1" transform="rotate(-90 29.4 60.1)">100nF</text>
<text x="104.6" y="61.5">100nF</text>
<text x="283.6" y="64.9">100</text>
<text x="283.6" y="61.7">R3</text>
<text x="34" y="81.2">C15</text>
<text x="48.1" y="83">C26</text>
<text x="276.6" y="83">C3</text>
<text x="29.4" y="88.3" transform="rotate(-90 29.4 88.3)">100nF</text>
<text x="47.6" y="87.9">4.7uF</text>
<text x="236" y="84.7">U1</text>
<text x="276.6" y="86.1">1u</text>
<text x="384.4" y="88.2">CN2</text>
<text x="224.6" y="90">STM32G431CBT6</text>
<text x="36.7" y="111.8">C24</text>
<text x="36.7" y="115">8pF</text>
<text x="375.1" y="118.2" transform="rotate(-90 375.1 118.2)">KF2EDGVC-5.08-8P</text>
<text x="34.9" y="125.9">C25</text>
<text x="34.9" y="129.1">8pF</text>
<text x="59.6" y="130.3">8MHz</text>
<text x="59.8" y="127.1">Y2</text>
<text x="72" y="130.2">100</text>
<text x="72" y="127.1">R2</text>
<text x="285.7" y="129.8">KF2EDGVC-5.08-8P</text>
<text x="308.7" y="126.6">CN1</text>
<text x="331.3" y="148.3">U3</text>
<text x="46.8" y="151.8">32.768kHz</text>
<text x="68.4" y="150.3">11pF</text>
<text x="325.4" y="151.8">L9822EPD</text>
<text x="72.8" y="157">C20</text>
<text x="56.3" y="162.4">Y1</text>
<text x="68.4" y="167.9">11pF</text>
<text x="72.8" y="171.2">C18</text>
<text x="285.4" y="172.5">100</text>
<text x="285.4" y="169.3">R14</text>
<text x="278.4" y="190.6">C21</text>
<text x="278.4" y="193.7">1u</text>
<text x="386.2" y="195.8">CN3</text>
<text x="362.4" y="199">KF2EDGVC-5.08-8P</text>
<text x="41.7" y="209.8">KEY2</text>
<text x="22.6" y="214.8">100</text>
<text x="22.6" y="211.7">R9</text>
<text x="35" y="213.5">K2-3.6</text>
<text x="47.5" y="213.5">6.1_SMD</text>
<text x="62.4" y="225.9">R1</text>
<text x="62.4" y="229">10k</text>
<text x="142.3" y="232.1" transform="rotate(-90 142.3 232.1)">10k</text>
<text x="145.8" y="231.3" transform="rotate(-90 145.8 231.3)">R29</text>
<text x="151.4" y="231.1">R30</text>
<text x="32.8" y="239.7">KEY1</text>
<text x="126.4" y="239.3" transform="rotate(-90 126.4 239.3)">Q1</text>
<text x="151.4" y="234.2">1k</text>
<text x="197.9" y="238.1">Q2</text>
<text x="287.5" y="237.4">KF2EDGVC-5.08-8P</text>
<text x="310.4" y="234.2">CN5</text>
<text x="26.1" y="243.5">K2-3.6</text>
<text x="38.7" y="243.5">6.1_SMD</text>
<text x="146.8" y="245.2">R13</text>
<text x="165.8" y="245.3">C16</text>
<text x="197.9" y="241.3">IRFB7537PBF</text>
<text x="146.8" y="248.4">4.7k</text>
<text x="164.6" y="250.2">100nF</text>
<text x="133.4" y="253.8" transform="rotate(-90 133.4 253.8)">MMBT2222A</text>
<text x="25.4" y="261.1">R5</text>
<text x="56.4" y="261.1">C19</text>
<text x="25.4" y="264.3">100</text>
<text x="56.4" y="264.4">100nF</text>
</g>
<g font-size="3.2" fill="#00f">
<text x="202.5" y="30.5" transform="rotate(-90 202.5 30.5)">23</text>
<text x="206" y="30.5" transform="rotate(-90 206 30.5)">21</text>
<text x="209.5" y="30.5" transform="rotate(-90 209.5 30.5)">19</text>
<text x="213.1" y="30.5" transform="rotate(-90 213.1 30.5)">17</text>
<text x="216.6" y="30.5" transform="rotate(-90 216.6 30.5)">15</text>
<text x="220.1" y="30.5" transform="rotate(-90 220.1 30.5)">13</text>
<text x="223.7" y="30.5" transform="rotate(-90 223.7 30.5)">11</text>
<text x="227.2" y="30.5" transform="rotate(-90 227.2 30.5)">9</text>
<text x="229" y="34" transform="rotate(-90 229 34)">9</text>
<text x="230.7" y="30.5" transform="rotate(-90 230.7 30.5)">7</text>
<text x="232.5" y="34" transform="rotate(-90 232.5 34)">7</text>
<text x="234.2" y="30.5" transform="rotate(-90 234.2 30.5)">5</text>
<text x="236" y="34" transform="rotate(-90 236 34)">5</text>
<text x="237.8" y="30.5" transform="rotate(-90 237.8 30.5)">3</text>
<text x="239.5" y="34" transform="rotate(-90 239.5 34)">3</text>
<text x="241.3" y="30.5" transform="rotate(-90 241.3 30.5)">1</text>
<text x="243.1" y="34" transform="rotate(-90 243.1 34)">1</text>
<text x="204.3" y="36" transform="rotate(-90 204.3 36)">23</text>
<text x="207.8" y="36" transform="rotate(-90 207.8 36)">21</text>
<text x="211.3" y="36" transform="rotate(-90 211.3 36)">19</text>
<text x="214.8" y="36" transform="rotate(-90 214.8 36)">17</text>
<text x="218.4" y="36" transform="rotate(-90 218.4 36)">15</text>
<text x="221.9" y="36" transform="rotate(-90 221.9 36)">13</text>
<text x="225.4" y="36" transform="rotate(-90 225.4 36)">11</text>
<text x="204.3" y="43.5" transform="rotate(-90 204.3 43.5)">24</text>
<text x="207.8" y="43.5" transform="rotate(-90 207.8 43.5)">22</text>
<text x="211.3" y="43.5" transform="rotate(-90 211.3 43.5)">20</text>
<text x="214.8" y="43.5" transform="rotate(-90 214.8 43.5)">18</text>
<text x="218.4" y="43.5" transform="rotate(-90 218.4 43.5)">16</text>
<text x="221.9" y="43.5" transform="rotate(-90 221.9 43.5)">14</text>
<text x="225.4" y="43.5" transform="rotate(-90 225.4 43.5)">12</text>
<text x="229" y="43.5" transform="rotate(-90 229 43.5)">10</text>
<text x="230.7" y="47" transform="rotate(-90 230.7 47)">8</text>
<text x="232.5" y="43.5" transform="rotate(-90 232.5 43.5)">8</text>
<text x="234.2" y="47" transform="rotate(-90 234.2 47)">6</text>
<text x="236" y="43.5" transform="rotate(-90 236 43.5)">6</text>
<text x="237.8" y="47" transform="rotate(-90 237.8 47)">4</text>
<text x="239.5" y="43.5" transform="rotate(-90 239.5 43.5)">4</text>
<text x="241.3" y="47" transform="rotate(-90 241.3 47)">2</text>
<text x="243.1" y="43.5" transform="rotate(-90 243.1 43.5)">2</text>
<text x="202.5" y="49" transform="rotate(-90 202.5 49)">24</text>
<text x="206" y="49" transform="rotate(-90 206 49)">22</text>
<text x="209.5" y="49" transform="rotate(-90 209.5 49)">20</text>
<text x="213.1" y="49" transform="rotate(-90 213.1 49)">18</text>
<text x="216.6" y="49" transform="rotate(-90 216.6 49)">16</text>
<text x="220.1" y="49" transform="rotate(-90 220.1 49)">14</text>
<text x="223.7" y="49" transform="rotate(-90 223.7 49)">12</text>
<text x="227.2" y="49" transform="rotate(-90 227.2 49)">10</text>
<text x="337" y="51.5">EP</text>
<text x="342.4" y="49.7">21</text>
<text x="315.3" y="56.8">2</text>
<text x="318.8" y="58.6">SO</text>
<text x="337.4" y="58.6">SI</text>
<text x="342.4" y="56.8">19</text>
<text x="315.3" y="63.9">4</text>
<text x="318.8" y="65.6">RESET</text>
<text x="332.5" y="62.1">SCLK</text>
<text x="336.7" y="65.6">CE</text>
<text x="342.4" y="63.9">17</text>
<text x="342.4" y="60.3">18</text>
<text x="315.3" y="67.4">5</text>
<text x="315.3" y="70.9">6</text>
<text x="318.8" y="69.1">OUT7</text>
<text x="332.1" y="69.1">OUT0</text>
<text x="342.4" y="70.9">15</text>
<text x="342.4" y="67.4">16</text>
<text x="315.3" y="74.4">7</text>
<text x="315.3" y="78">8</text>
<text x="318.8" y="72.7">OUT6</text>
<text x="318.8" y="76.2">OUT5</text>
<text x="332.1" y="76.2">OUT2</text>
<text x="332.1" y="72.7">OUT1</text>
<text x="342.4" y="78">13</text>
<text x="342.4" y="74.4">14</text>
<text x="315.3" y="81.5">9</text>
<text x="318.8" y="79.7">OUT4</text>
<text x="318.8" y="83.3">N.C.</text>
<text x="332.1" y="79.7">OUT3</text>
<text x="334" y="83.3">N.C.</text>
<text x="342.4" y="81.5">12</text>
<text x="183.1" y="92.3" transform="rotate(-90 183.1 92.3)">47</text>
<text x="186.6" y="92.3" transform="rotate(-90 186.6 92.3)">46</text>
<text x="190.1" y="92.3" transform="rotate(-90 190.1 92.3)">45</text>
<text x="193.7" y="92.3" transform="rotate(-90 193.7 92.3)">44</text>
<text x="197.2" y="92.3" transform="rotate(-90 197.2 92.3)">43</text>
<text x="200.7" y="92.3" transform="rotate(-90 200.7 92.3)">42</text>
<text x="204.3" y="92.3" transform="rotate(-90 204.3 92.3)">41</text>
<text x="207.8" y="92.3" transform="rotate(-90 207.8 92.3)">40</text>
<text x="211.3" y="92.3" transform="rotate(-90 211.3 92.3)">39</text>
<text x="214.8" y="92.3" transform="rotate(-90 214.8 92.3)">38</text>
<text x="218.4" y="92.3" transform="rotate(-90 218.4 92.3)">37</text>
<text x="384.1" y="95.6">1</text>
<text x="184.1" y="100.2" transform="rotate(-90 184.1 100.2)">VSS</text>
<text x="187.7" y="99.8" transform="rotate(-90 187.7 99.8)">PB9</text>
<text x="194.7" y="99.8" transform="rotate(-90 194.7 99.8)">PB7</text>
<text x="198.3" y="99.8" transform="rotate(-90 198.3 99.8)">PB6</text>
<text x="201.8" y="99.8" transform="rotate(-90 201.8 99.8)">PB5</text>
<text x="205.3" y="99.8" transform="rotate(-90 205.3 99.8)">PB4</text>
<text x="208.8" y="99.8" transform="rotate(-90 208.8 99.8)">PB3</text>
<text x="212.4" y="101.8" transform="rotate(-90 212.4 101.8)">PA15</text>
<text x="215.9" y="101.8" transform="rotate(-90 215.9 101.8)">PA14</text>
<text x="219.4" y="101.8" transform="rotate(-90 219.4 101.8)">PA13</text>
<text x="384.1" y="99.1">2</text>
<text x="387.6" y="97.4">1</text>
<text x="387.6" y="100.9">2</text>
<text x="384.1" y="102.7">3</text>
<text x="384.1" y="106.2">4</text>
<text x="387.6" y="104.4">3</text>
<text x="387.6" y="107.9">4</text>
<text x="170.7" y="109.7">1</text>
<text x="170.7" y="113.2">2</text>
<text x="174.2" y="111.5">VBAT</text>
<text x="191.2" y="112.4" transform="rotate(-90 191.2 112.4)">PB8-BOOT0</text>
<text x="217.4" y="111.5">VDD</text>
<text x="226" y="109.7">36</text>
<text x="384.1" y="109.7">5</text>
<text x="384.1" y="113.2">6</text>
<text x="387.6" y="111.5">5</text>
<text x="170.7" y="116.8">3</text>
<text x="174.2" y="115">PC13</text>
<text x="174.2" y="118.5">PC14-OSC32_IN</text>
<text x="216.4" y="118.5">PA12</text>
<text x="226" y="116.8">34</text>
<text x="384.1" y="116.8">7</text>
<text x="387.6" y="115">6</text>
<text x="387.6" y="118.5">7</text>
<text x="170.7" y="120.3">4</text>
<text x="170.7" y="123.8">5</text>
<text x="174.2" y="122.1">PC15-OSC32_OUT</text>
<text x="174.2" y="125.6">PF0-OSC_IN</text>
<text x="216.4" y="125.6">PA10</text>
<text x="216.4" y="122.1">PA11</text>
<text x="226" y="123.8">32</text>
<text x="226" y="120.3">33</text>
<text x="318.9" y="124" transform="rotate(-90 318.9 124)">1</text>
<text x="322.4" y="124" transform="rotate(-90 322.4 124)">2</text>
<text x="326" y="124" transform="rotate(-90 326 124)">3</text>
<text x="329.5" y="124" transform="rotate(-90 329.5 124)">4</text>
<text x="333" y="124" transform="rotate(-90 333 124)">5</text>
<text x="336.5" y="124" transform="rotate(-90 336.5 124)">6</text>
<text x="340.1" y="124" transform="rotate(-90 340.1 124)">7</text>
<text x="343.6" y="124" transform="rotate(-90 343.6 124)">8</text>
<text x="384.1" y="120.3">8</text>
<text x="387.6" y="122.1">8</text>
<text x="170.7" y="127.4">6</text>
<text x="170.7" y="130.9">7</text>
<text x="174.2" y="129.1">PF1-OSC_OUT</text>
<text x="218.4" y="129.1">PA9</text>
<text x="226" y="130.9">30</text>
<text x="226" y="127.4">31</text>
<text x="320.7" y="127.5" transform="rotate(-90 320.7 127.5)">1</text>
<text x="324.2" y="127.5" transform="rotate(-90 324.2 127.5)">2</text>
<text x="327.7" y="127.5" transform="rotate(-90 327.7 127.5)">3</text>
<text x="331.3" y="127.5" transform="rotate(-90 331.3 127.5)">4</text>
<text x="334.8" y="127.5" transform="rotate(-90 334.8 127.5)">5</text>
<text x="338.3" y="127.5" transform="rotate(-90 338.3 127.5)">6</text>
<text x="341.8" y="127.5" transform="rotate(-90 341.8 127.5)">7</text>
<text x="345.4" y="127.5" transform="rotate(-90 345.4 127.5)">8</text>
<text x="170.7" y="134.4">8</text>
<text x="170.7" y="137.9">9</text>
<text x="174.2" y="132.6">PG10-NRST</text>
<text x="174.2" y="136.2">PA0</text>
<text x="216.4" y="136.2">PB15</text>
<text x="218.4" y="132.6">PA8</text>
<text x="226" y="137.9">28</text>
<text x="226" y="134.4">29</text>
<text x="168.7" y="141.5">10</text>
<text x="174.2" y="139.7">PA1</text>
<text x="174.2" y="143.2">PA2</text>
<text x="216.4" y="143.2">PB13</text>
<text x="216.4" y="139.7">PB14</text>
<text x="226" y="141.5">27</text>
<text x="168.7" y="145">11</text>
<text x="168.7" y="148.5">12</text>
<text x="174.2" y="146.8">PA3</text>
<text x="216.4" y="146.8">PB12</text>
<text x="226" y="148.5">25</text>
<text x="226" y="145">26</text>
<text x="174.2" y="150.3">PA4</text>
<text x="216.4" y="150.3">PB11</text>
<text x="181" y="161.9" transform="rotate(-90 181 161.9)">PA5</text>
<text x="184.5" y="161.9" transform="rotate(-90 184.5 161.9)">PA6</text>
<text x="188" y="161.9" transform="rotate(-90 188 161.9)">PA7</text>
<text x="191.6" y="161.9" transform="rotate(-90 191.6 161.9)">PB0</text>
<text x="195.1" y="161.9" transform="rotate(-90 195.1 161.9)">PB1</text>
<text x="198.6" y="161.9" transform="rotate(-90 198.6 161.9)">PB2</text>
<text x="202.1" y="161.9" transform="rotate(-90 202.1 161.9)">VSSA</text>
<text x="205.7" y="161.9" transform="rotate(-90 205.7 161.9)">VREF+</text>
<text x="212.7" y="161.9" transform="rotate(-90 212.7 161.9)">PB10</text>
<text x="219.8" y="161.9" transform="rotate(-90 219.8 161.9)">VDD</text>
<text x="338.7" y="159.1">EP</text>
<text x="344.1" y="157.3">21</text>
<text x="179.6" y="166.8" transform="rotate(-90 179.6 166.8)">13</text>
<text x="183.1" y="166.8" transform="rotate(-90 183.1 166.8)">14</text>
<text x="186.6" y="166.8" transform="rotate(-90 186.6 166.8)">15</text>
<text x="190.1" y="166.8" transform="rotate(-90 190.1 166.8)">16</text>
<text x="193.7" y="166.8" transform="rotate(-90 193.7 166.8)">17</text>
<text x="197.2" y="166.8" transform="rotate(-90 197.2 166.8)">18</text>
<text x="200.7" y="166.8" transform="rotate(-90 200.7 166.8)">19</text>
<text x="204.3" y="166.8" transform="rotate(-90 204.3 166.8)">20</text>
<text x="211.3" y="166.8" transform="rotate(-90 211.3 166.8)">22</text>
<text x="218.4" y="166.8" transform="rotate(-90 218.4 166.8)">24</text>
<text x="317.1" y="164.4">2</text>
<text x="320.6" y="166.2">SO</text>
<text x="339.1" y="166.2">SI</text>
<text x="344.1" y="167.9">18</text>
<text x="344.1" y="164.4">19</text>
<text x="317.1" y="171.4">4</text>
<text x="320.6" y="173.2">RESET</text>
<text x="334.3" y="169.7">SCLK</text>
<text x="338.4" y="173.2">CE</text>
<text x="344.1" y="171.4">17</text>
<text x="317.1" y="175">5</text>
<text x="317.1" y="178.5">6</text>
<text x="320.6" y="176.7">OUT7</text>
<text x="333.9" y="176.7">OUT0</text>
<text x="344.1" y="178.5">15</text>
<text x="344.1" y="175">16</text>
<text x="317.1" y="182">7</text>
<text x="317.1" y="185.6">8</text>
<text x="320.6" y="180.3">OUT6</text>
<text x="320.6" y="183.8">OUT5</text>
<text x="333.9" y="183.8">OUT2</text>
<text x="333.9" y="180.3">OUT1</text>
<text x="344.1" y="185.6">13</text>
<text x="344.1" y="182">14</text>
<text x="317.1" y="189.1">9</text>
<text x="320.6" y="187.3">OUT4</text>
<text x="320.6" y="190.9">N.C.</text>
<text x="333.9" y="187.3">OUT3</text>
<text x="335.8" y="190.9">N.C.</text>
<text x="344.1" y="189.1">12</text>
<text x="385.9" y="203.2">1</text>
<text x="385.9" y="206.7">2</text>
<text x="389.4" y="205">1</text>
<text x="389.4" y="208.5">2</text>
<text x="385.9" y="210.3">3</text>
<text x="385.9" y="213.8">4</text>
<text x="389.4" y="212">3</text>
<text x="389.4" y="215.5">4</text>
<text x="385.9" y="217.3">5</text>
<text x="385.9" y="220.8">6</text>
<text x="389.4" y="219.1">5</text>
<text x="385.9" y="224.4">7</text>
<text x="385.9" y="227.9">8</text>
<text x="389.4" y="222.6">6</text>
<text x="389.4" y="226.1">7</text>
<text x="320.7" y="231.6" transform="rotate(-90 320.7 231.6)">1</text>
<text x="324.2" y="231.6" transform="rotate(-90 324.2 231.6)">2</text>
<text x="327.7" y="231.6" transform="rotate(-90 327.7 231.6)">3</text>
<text x="331.3" y="231.6" transform="rotate(-90 331.3 231.6)">4</text>
<text x="334.8" y="231.6" transform="rotate(-90 334.8 231.6)">5</text>
<text x="338.3" y="231.6" transform="rotate(-90 338.3 231.6)">6</text>
<text x="341.8" y="231.6" transform="rotate(-90 341.8 231.6)">7</text>
<text x="345.4" y="231.6" transform="rotate(-90 345.4 231.6)">8</text>
<text x="389.4" y="229.7">8</text>
<text x="322.4" y="235.1" transform="rotate(-90 322.4 235.1)">1</text>
<text x="326" y="235.1" transform="rotate(-90 326 235.1)">2</text>
<text x="329.5" y="235.1" transform="rotate(-90 329.5 235.1)">3</text>
<text x="333" y="235.1" transform="rotate(-90 333 235.1)">4</text>
<text x="336.5" y="235.1" transform="rotate(-90 336.5 235.1)">5</text>
<text x="340.1" y="235.1" transform="rotate(-90 340.1 235.1)">6</text>
<text x="343.6" y="235.1" transform="rotate(-90 343.6 235.1)">7</text>
<text x="347.1" y="235.1" transform="rotate(-90 347.1 235.1)">8</text>
</g>
<g font-size="3.2">
<text x="315.3" y="53.3">1</text>
<text x="342.4" y="53.3">20</text>
<text x="318.8" y="55">GND</text>
<text x="333.6" y="55">GND</text>
<text x="313.3" y="85">10</text>
<text x="318.8" y="86.8">GND</text>
<text x="333.6" y="86.8">GND</text>
<text x="342.4" y="85">11</text>
<text x="56.1" y="122.8" transform="rotate(-90 56.1 122.8)">1</text>
<text x="56.1" y="131.1" transform="rotate(-90 56.1 131.1)">2</text>
<text x="52.6" y="158" transform="rotate(-90 52.6 158)">1</text>
<text x="317.1" y="160.9">1</text>
<text x="344.1" y="160.9">20</text>
<text x="52.6" y="166.4" transform="rotate(-90 52.6 166.4)">2</text>
<text x="320.6" y="162.6">GND</text>
<text x="335.4" y="162.6">GND</text>
<text x="315.1" y="192.6">10</text>
<text x="320.6" y="194.4">GND</text>
<text x="335.4" y="194.4">GND</text>
<text x="344.1" y="192.6">11</text>
<text x="38.9" y="217.3">1</text>
<text x="51.2" y="217.3">2</text>
<text x="30.1" y="247.3">1</text>
<text x="42.3" y="247.3">2</text>
</g>
<g font-size="3.2" fill="#f00">
<text x="315.3" y="60.3">3</text>
<text x="318.8" y="62.1">VDD</text>
<text x="179.6" y="92.3" transform="rotate(-90 179.6 92.3)">48</text>
<text x="180.6" y="100.8" transform="rotate(-90 180.6 100.8)">VDD</text>
<text x="226" y="113.2">35</text>
<text x="218" y="115">VSS</text>
<text x="209.2" y="161.9" transform="rotate(-90 209.2 161.9)">VDDA</text>
<text x="216.3" y="161.9" transform="rotate(-90 216.3 161.9)">VSS</text>
<text x="207.8" y="166.8" transform="rotate(-90 207.8 166.8)">21</text>
<text x="214.8" y="166.8" transform="rotate(-90 214.8 166.8)">23</text>
<text x="317.1" y="167.9">3</text>
<text x="320.6" y="169.7">VDD</text>
</g>
</svg>
